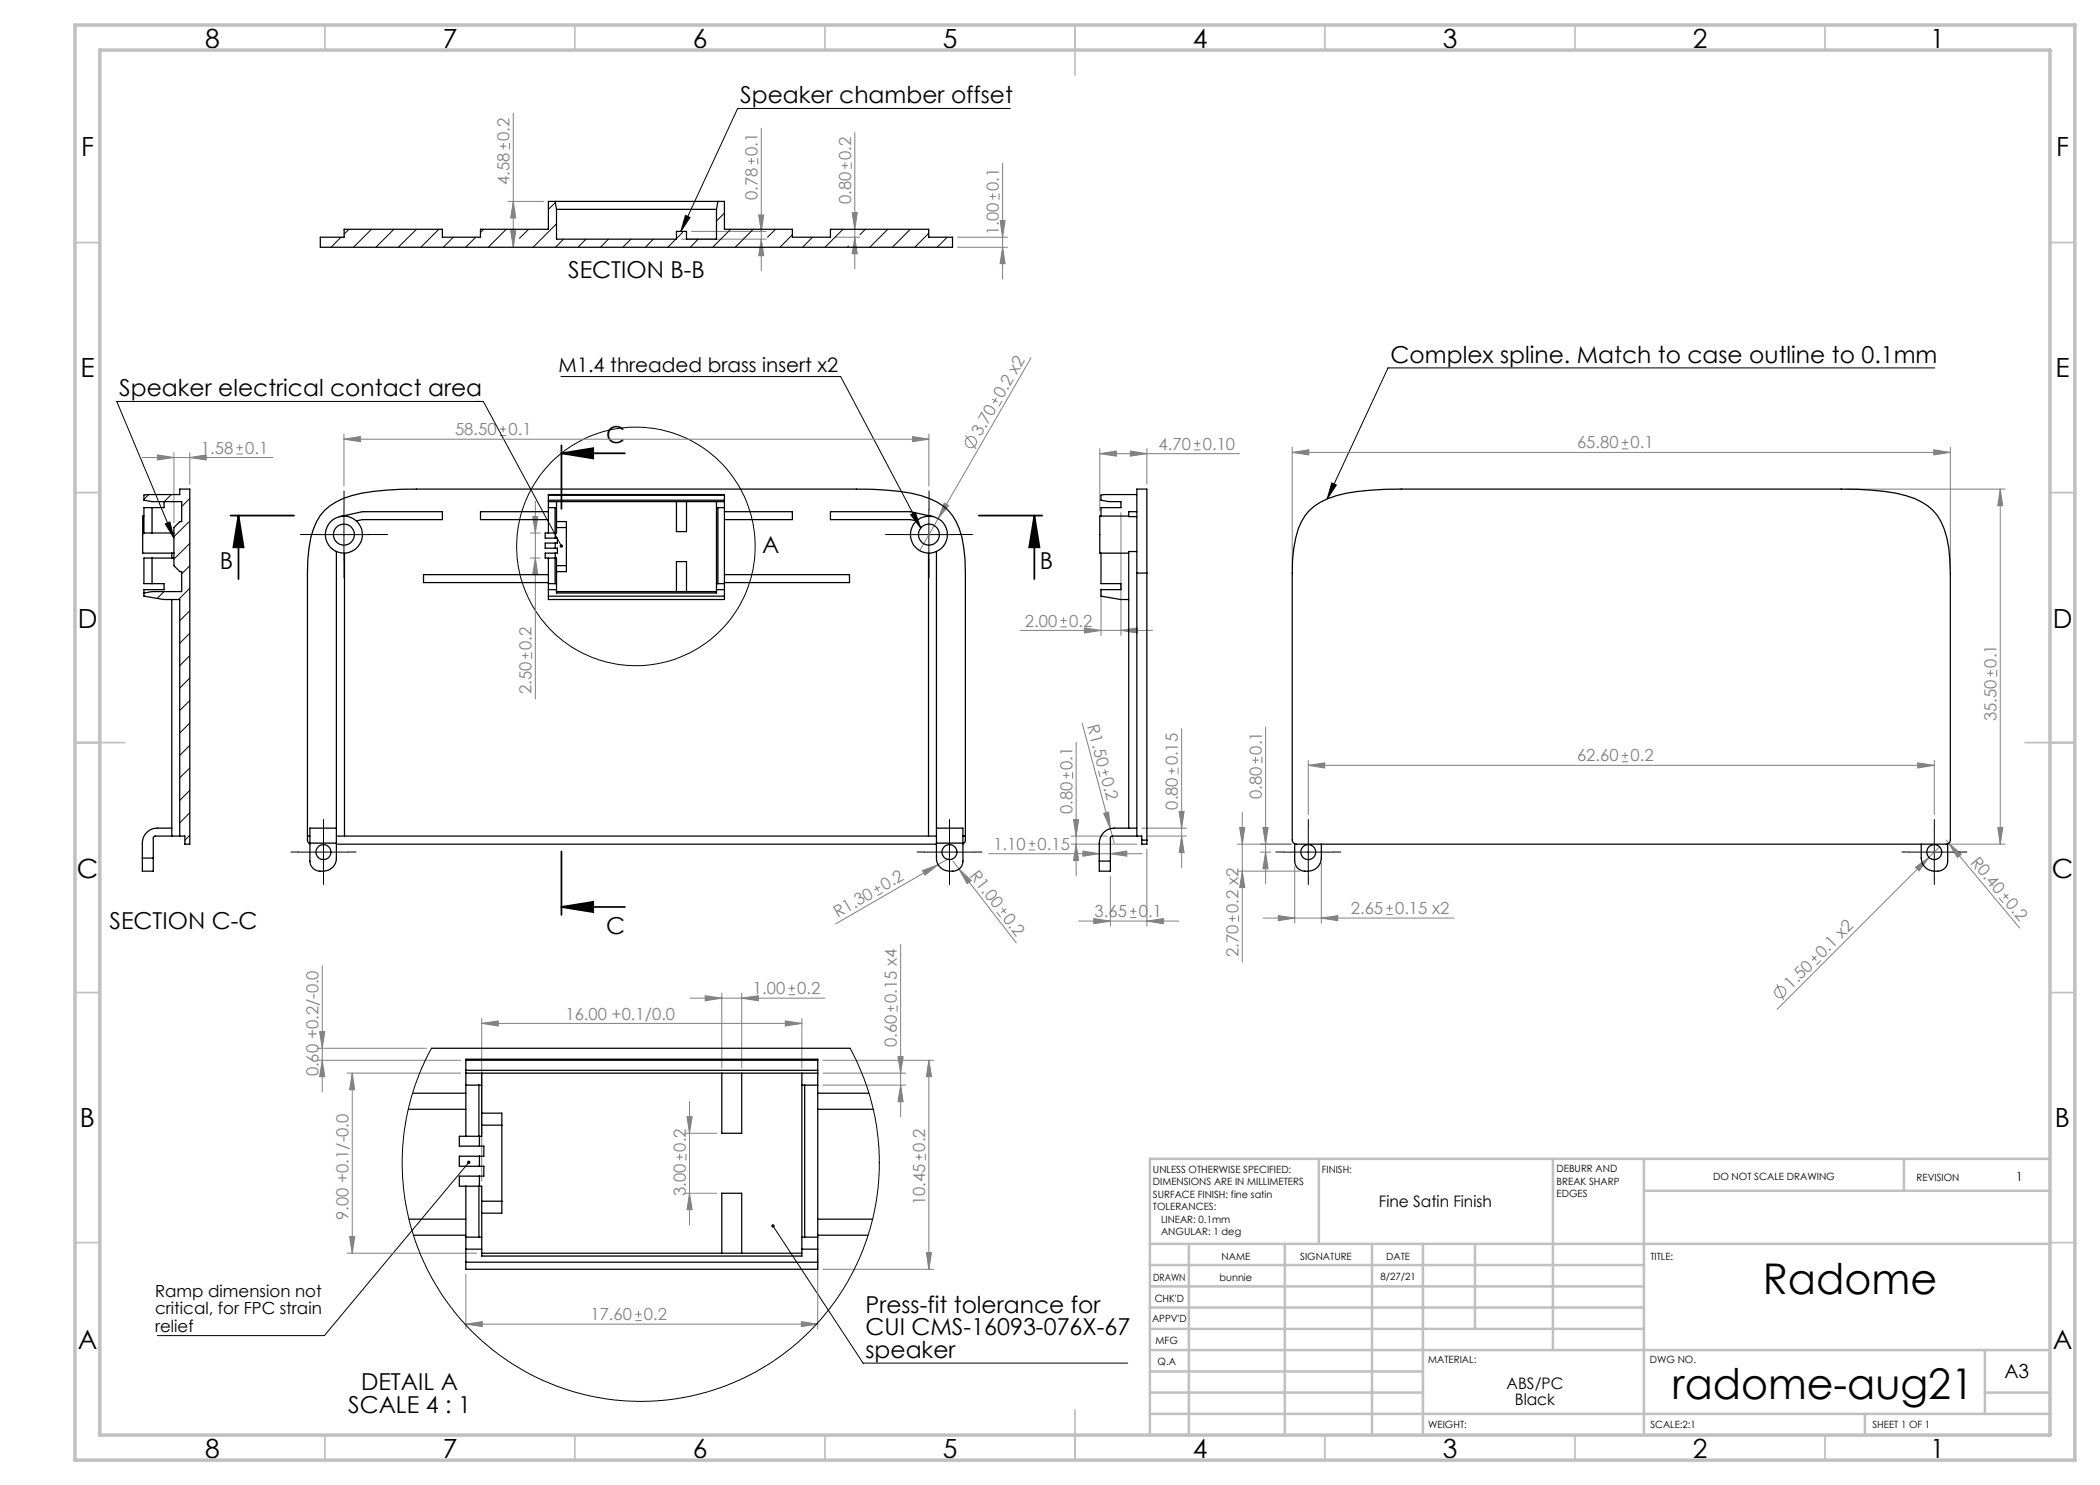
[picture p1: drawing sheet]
<svg xmlns="http://www.w3.org/2000/svg" width="420mm" height="297mm" viewBox="0 0 420 297" stroke-linecap="round" stroke-linejoin="round" font-family="sans-serif">
<g fill="none" stroke="#808080" stroke-width=".2">
<path d="M100 29.2h1.3M100.6 28.6v1.3M101.9 28.6v1.3M102.7 22.6v26.9M149.6 32.2h1.3M150.3 31.6v1.3M151.6 31.6v1.3M152.3 25.6v28.6M168.3 33.1h1.3M169 32.5v1.3M170.3 32.5v1.3M171 26.5v27.3"/>
<path d="M197.9 39.3h1.3M198.5 38.7v1.2M199.8 38.7v1.2M200.5 32.7v23.1M101.6 40.3h7.1M102.1 46.1h1.1l-.5 3.4zM102.7 40.3l.5 3.3h-1.1zM136.3 47.8h16.9M138.3 46.3h14.9M151.7 43h1.1l-.5 3.3zM152.3 47.8l.5 3.3h-1.1zM167.1 47.4h4.8"/>
<path d="M170.4 42.5h1l-.4 3.4zM171 47.4l.4 3.4h-1zM191.5 49.5h10M191.5 47.4h10M200 44.1h1l-.5 3.3zM200.5 49.5l.5 3.2h-1zM198.4 79.8l1.1 .6M199.3 79.5l-.7 1.2M206.2 71.6l-18.6 32.1M28.4 91.5h26.2M31.5 91l3.3 .5-3.3 .5zM34.8 90.5v14"/>
<path d="M38 91.5l3.2-.5v1zM38 90.5v6.3M47.3 90.8h1.3M47.3 89.5h1.3M47.9 88.9v1.3M68.8 87.8l3.3-.5v1zM68.8 86.8v10.4M68.8 87.8h117M100 87.1h1.2M100 85.8h1.2M100.6 85.2v1.3M182.5 87.3l3.3 .5-3.3 .5z"/>
<path d="M185.8 86.8v10.4M193.1 87.1l2.1 2.7M200.4 80.2l-.6 1.1M220 90.7l3.3-.5v1zM220 89.7v12.5M220 90.7h27.9M226.1 90.2l3.3 .5-3.3 .5zM229.4 89.7v7.1M238.8 90h1.3M238.8 88.7h1.3M239.5 88.1v1.3M258.4 90.5l3.4-.5v1z"/>
<path d="M258.4 89.5v24.1M258.4 90.5h131.7M324.4 89.8h1.2M324.4 88.5h1.2M325 87.9v1.2M369.3 97.8h31.7M386.8 90l3.3 .5-3.3 .5zM390.1 89.5v24.1M400 97.8l.5 3.3h-.9zM400 97.8v71M106 106.6h2.1M106 111.6h2.1"/>
<path d="M106.5 103.3h1.1l-.5 3.3zM107.1 100.3v39.5M107.1 111.6l.5 3.3h-1.1zM187.6 103.7l-3.7 6.4M188.8 100.6l.9 .5-2.1 2.6zM220.2 117.7v9.4M224.2 102.5v24.6M104.4 131.1h1.3M105.1 130.5v1.3M106.3 130.5v1.3M204 126.1h26.5M212.1 125.4h1.3"/>
<path d="M212.1 124.1h1.3M212.7 123.5v1.2M216.9 125.6l3.3 .5-3.3 .5zM224.2 126.1l3.3-.5v1zM397.4 134.7h1.3M398.1 134v1.3M399.3 134v1.3M212.6 155.1h1.3M213.3 154.4v1.3M214.5 154.4v1.3M215.2 148.5v26.7M216.4 144.6l6.4 24"/>
<path d="M219.7 154.2l.3 1.2M220.9 153.8l.4 1.3M221.7 154.3l-1.2 .3M233.7 154.2h1.3M234.4 153.6v1.2M235.6 153.6v1.2M236.3 145.7v27.9M250.5 152h1.2M251.1 151.4v1.3M252.4 151.4v1.3M253.1 145.4v31.4M261.7 153.1l3.2-.5v1z"/>
<path d="M261.7 152.1v10.8M261.7 153.1h125.2M324.4 152.4h1.2M324.4 151.1h1.2M325 150.5v1.2M383.5 152.6l3.4 .5-3.4 .5zM386.9 152.1v10.8M175.1 177.2l.6 1.1M176 177.4l-1.1 .6M176.6 178.5l-1.1 .6M184.5 174.1l3.1-1.2-2.6 2.1zM187.6 172.9l-20.5 11.9"/>
<path d="M189.9 171.6l-2.3 1.3M190.6 172.2l1.2 1.6M191.8 173.8l2.4 2.3-.8 .6zM191.8 173.8l11.5 14.8M197.7 170.7h30.7M205.8 170h1.2M205.8 168.7h1.2M206.4 168.1v1.3M214.2 168.8h13.2M214.2 167.2h7.3M214.7 163.9h1l-.5 3.3zM215.2 168.8l.5 3.3h-1z"/>
<path d="M216.6 170.2l3.3 .5-3.3 .5zM220.7 162.7l1-.3 .4 3.3zM222.1 170.7l3.3-.5v1zM222.1 175.2v10M228.4 165.6h8.9M229.4 167.2h7.9M229.4 169.8v15.4M235.8 162.3h1l-.5 3.3zM236.3 167.2l.5 3.3h-1zM247.4 168.8h10.8M247.4 174.2h12.6M247.9 165.5h1.1l-.5 3.3z"/>
<path d="M248.5 174.2l.5 3.3h-1.1zM248.5 162.5v29.9M252.1 170.4h2M252.6 165.5h1l-.5 3.3zM253.1 170.4l.5 3.3h-1zM258.9 173.2v11.4M264.3 172.6v12M383.1 173.5l2.7-2-2 2.7zM387.9 169.4l-32.5 32.5M389.3 168l.4 .6M389.7 168.6l2.6 2.2-.8 .7zM389.7 168.6l14.2 17"/>
<path d="M390.2 168.8h10.8M399.6 165.5h.9l-.5 3.3zM399.8 179.6l.8 .9M400.8 178.7l.8 1M401.7 178.9l-1 .8M64.5 193.1v25.3M138 199.6h27M141 199.1l3.4 .5-3.4 .6zM144.4 198.6v15M148.3 199.6l3.4-.5v1.1zM148.3 198.6v15M157.7 198.9h1.3"/>
<path d="M157.7 197.7h1.3M158.4 197v1.3M180.1 188.9v34.5M199.4 182.4l.7 1M200.4 181.6l.8 1M201.3 181.7l-1.1 .8M215.7 184.2h20M218.8 183.7l3.3 .5-3.3 .5zM226 183.5h1.3M226 182.2h1.3M226.7 181.6v1.3M229.4 184.2l3.3-.5v1z"/>
<path d="M245.8 183.7h1.3M246.5 183.1v1.3M247.7 183.1v1.3M252.6 183.6h38.2M255.7 183.1l3.2 .5-3.2 .5zM264.3 183.6l3.2-.5v1zM277.3 182.9h1.3M277.3 181.6h1.3M277.9 181v1.3M355.4 196.8l1.3 3.2M362.4 191.2l.9 .9M363.3 191.2l-.9 .9"/>
<path d="M364.2 192.1l-.9 .9M63.4 212.1h28.7M63.4 209.7h21.9M63.9 206.3h1l-.4 3.4zM64.5 212.1l.4 3.2h-1zM69.4 214.6h22.7M70.4 214.6l.5 3.3h-1zM70.4 214.6v36M96.3 204.7l3.4-.5v1zM96.3 203.7v32.6M96.3 204.7h64.1M157.1 204.2l3.3 .5-3.3 .5z"/>
<path d="M160.4 203.7v9.9M164.6 212.1h22.2M164.6 214.6h16.5M164.6 217h16.5M177.5 201.7h1.3M178.2 201.1v1.2M179.4 201.1v1.2M179.6 211.3h1l-.5 3.3zM180.1 217l.5 3.3h-1zM185.8 212.1v41.8M185.8 212.1l.5 3.2h-1zM135.3 231.4h1.3"/>
<path d="M135.9 230.8v1.3M136.9 226.7h6.5M136.9 238.7h6.5M137.2 230.8v1.3M137.4 223.3h1l-.5 3.4zM137.9 220.3v24.7M137.9 238.7l.5 3.2h-1zM183.2 231.4h1.2M183.8 230.8v1.3M185.1 230.8v1.3M69.4 250.6h26M69.9 247.3h1l-.5 3.3z"/>
<path d="M93.2 254.8v11M163.5 250.9v14.9M164.6 253.9h22.2M185.3 250.5h1l-.5 3.4zM93.2 264.8l3.2-.5v1zM93.2 264.8h70.3M127.1 264.1h1.2M127.1 262.9h1.2M127.7 262.2v1.3M160.3 264.3l3.2 .5-3.2 .5z"/>
<circle cx="194.2" cy="88.4" r="1.11"/>
<circle cx="356.1" cy="198.4" r="1.12"/>
</g>
<g fill="none" stroke="#000" stroke-width=".2">
<path d="M202.1 21.7h-54.6l-11.3 24.6M137.1 43.1l.9 .4-1.8 2.8zM112.2 75.3h55.9l16 30.3M387 73.6h-109.4l-12.2 26.2M266.3 96.6l1 .4-1.9 2.8zM33.1 104.8l.9-.4 .8 3.2zM34.8 107.6l-11.4-27.3h73.3l15.6 28.9M63.8 106.9h10M68.8 101.9v10M180.8 106.9h10M182.1 102.9l1-.4 1 3.1zM185.8 101.9v10"/>
<path d="M59.7 170.4h10M64.7 165.4v10M184.9 170.4h10M189.9 165.4v10M256.6 170.4h10.1M261.7 165.4v10M381.8 170.4h10.1M386.9 165.4v10M93.8 232.5l-28.9 34.6h-33.4M154.6 245.2l18 27.4h52.9"/>
<circle cx="127.2" cy="109.3" r="23.8"/>
</g>
<path d="M112.3 90.7l6.3-1.1v2.1zM112.3 90.7h12.7M112.3 89.1v12.7M46.1 103.1h12.7M47.7 103.1l1 6.4h-2zM47.7 103.1v12.7M195.8 103.1h12.7M206.9 103.1l1 6.4h-2.1zM206.9 103.1v12.7M112.3 170.3v12.7M112.3 181.4l6.3-1v2zM112.3 181.4h12.7" fill="none" stroke="#000" stroke-width=".35"/>
<g fill="none" stroke="#000" stroke-width=".2" stroke-dasharray="15.2 1.3 1.3 1.3">
<path d="M63.8 106.9h-3.7M68.8 101.9v-3.7M68.8 111.9v3.7M73.8 106.9h3.7M180.8 106.9h-3.7M185.8 101.9v-3.7M185.8 111.9v3.7M190.8 106.9h3.7M59.7 170.4h-1.5M64.7 165.4v-1.5M64.7 175.4v1.5M69.7 170.4h1.5"/>
<path d="M184.9 170.4h-1.5M189.9 165.4v-1.5M189.9 175.4v1.5M194.9 170.4h1.5M256.7 170.4h-1.5M261.7 165.4v-1.5M261.7 175.4v1.5M266.7 170.4h1.5M381.9 170.4h-1.5M386.9 165.4v-1.5M386.9 175.4v1.5M391.9 170.4h1.5"/>
</g>
<g fill="none" stroke="#c0c0c0" stroke-width=".35">
<path d="M65 5v5M115 5v5M165 5v5M215 5v10M265 5v5M315 5v5M365 5v5M15 48.5h5M410 48.5h5M15 98.5h5M410 98.5h5M15 148.5h10"/>
<path d="M405 148.5h10M15 198.5h5M410 198.5h5M15 248.5h5M410 248.5h5M65 287v5M115 287v5M165 287v5M215 282v10M265 287v5M315 287v5M365 287v5"/>
</g>
<g fill="none" stroke="#c0c0c0" stroke-width=".5">
<path d="M263.8 231.8v17M310.6 231.8v38.2M328.8 231.8v55.2M328.8 238.2h81.2M380.8 231.8v6.4M410 231.8h-180v55.2M230 248.8h180M230 257.3h98.8M230 253h98.8M237.8 248.8v38.2M257 248.8v38.2M274.4 248.8v38.2"/>
<path d="M284.6 248.8v38.2M295 248.8v17M230 265.8h98.8M230 261.5h98.8M230 278.5h54.6M230 274.3h54.6M230 270h180M397 278.5h13M397 270v12.8M230 282.8h180M373 282.8v4.2"/>
</g>
<path d="M15 5h400v287h-400zM20 10h390v277h-390z" fill="none" stroke="#c0c0c0" stroke-width=".7"/>
<g fill="#000">
<path d="M182.1 102.9l1-.4 1 3.1zM93.6 232.2h.4l-.2 .3 .2-.3a.35 .35 0 0 1 0 .5 .35 .35 0 0 1-.5 0 .35 .35 0 0 1 .1-.5z"/>
<path d="M112.1 108.9a.33 .33 0 0 0-.1 .5 .33 .33 0 0 0 .4 .1l-.1-.3 .1 .3a.33 .33 0 0 0 .1-.5 .33 .33 0 0 0-.4-.1zM266.3 96.6l1 .4-1.9 2.8zM154.4 244.9a.34 .34 0 0 0 0 .6 .34 .34 0 0 0 .5-.3 .34 .34 0 0 0-.4-.3l.1 .3zM137.1 43.1l.9 .4-1.8 2.8zM33.1 104.8l.9-.4 .8 3.2z"/>
<path d="M206.9 103.1l1 6.4h-2.1zM47.7 103.1l1 6.4h-2zM112.3 90.7l6.3-1.1v2.1zM112.3 181.4l6.3-1v2z"/>
</g>
<g fill="#808080">
<path d="M220.7 162.7l1-.3 .4 3.3z"/>
<path d="M184.5 174.1l3.1-1.2-2.6 2.1z"/>
<path d="M383.1 173.5l2.7-2-2 2.7z"/>
<path d="M188.8 100.6l.9 .5-2.1 2.6z"/>
<path d="M191.8 173.8l2.4 2.3-.8 .6z"/>
<path d="M389.7 168.6l2.6 2.2-.8 .7z"/>
<path d="M229.4 184.2l3.3-.5v1zM218.8 183.7l3.3 .5-3.3 .5z"/>
<path d="M182.5 87.3l3.3 .5-3.3 .5zM68.8 87.8l3.3-.5v1zM224.2 126.1l3.3-.5v1zM216.9 125.6l3.3 .5-3.3 .5z"/>
<path d="M261.7 153.1l3.2-.5v1zM383.5 152.6l3.4 .5-3.4 .5zM96.3 204.7l3.4-.5v1zM157.1 204.2l3.3 .5-3.3 .5zM93.2 264.8l3.2-.5v1zM160.3 264.3l3.2 .5-3.2 .5zM31.5 91l3.3 .5-3.3 .5zM38 91.5l3.2-.5v1z"/>
<path d="M258.4 90.5l3.4-.5v1zM386.8 90l3.3 .5-3.3 .5z"/>
<path d="M141 199.1l3.4 .5-3.4 .6zM148.3 199.6l3.4-.5v1.1z"/>
<path d="M222.1 170.7l3.3-.5v1zM216.6 170.2l3.3 .5-3.3 .5z"/>
<path d="M215.2 168.8l.5 3.3h-1zM214.7 163.9h1l-.5 3.3zM236.3 167.2l.5 3.3h-1zM235.8 162.3h1l-.5 3.3zM69.9 247.3h1l-.5 3.3zM70.4 214.6l.5 3.3h-1zM64.5 212.1l.4 3.2h-1zM63.9 206.3h1l-.4 3.4zM180.1 217l.5 3.3h-1zM179.6 211.3h1l-.5 3.3zM152.3 47.8l.5 3.3h-1.1zM151.7 43h1.1l-.5 3.3zM200.5 49.5l.5 3.2h-1zM200 44.1h1l-.5 3.3zM171 47.4l.4 3.4h-1zM170.4 42.5h1l-.4 3.4zM102.1 46.1h1.1l-.5 3.4zM102.7 40.3l.5 3.3h-1.1z"/>
<path d="M248.5 174.2l.5 3.3h-1.1zM247.9 165.5h1.1l-.5 3.3zM253.1 170.4l.5 3.3h-1zM252.6 165.5h1l-.5 3.3z"/>
<path d="M106.5 103.3h1.1l-.5 3.3zM107.1 111.6l.5 3.3h-1.1zM400 97.8l.5 3.3h-.9zM399.6 165.5h.9l-.5 3.3zM185.8 212.1l.5 3.2h-1zM185.3 250.5h1l-.5 3.4zM137.4 223.3h1l-.5 3.4zM137.9 238.7l.5 3.2h-1z"/>
<path d="M255.7 183.1l3.2 .5-3.2 .5zM264.3 183.6l3.2-.5v1z"/>
<path d="M220 90.7l3.3-.5v1zM226.1 90.2l3.3 .5-3.3 .5z"/>
</g>
<g fill="none" stroke="#000" stroke-width=".25">
<path d="M64.1 47.4h4.7v-1.5h19.7v1.5h7.6v-1.5h13.6v-5.6h35.2v5.6h13.6v1.5h7.6v-1.5h19.6v1.5h4.8v2.1h-126.4zM111 40.3l.3 1.6M111.3 41.9v5.9h24v-1.5h2v1.5h6v-5.9M111.3 41.9h32M143.6 40.3l-.3 1.6M109.7 99h35.2M227.4 98.9l-7.2 .1v1l1.6 .3h2.4v1.2h-4v1.7M28.8 103.2h-.3v7.4h6.3M28.8 118.6l1.6-.3h5.9v-4h-.3l-1.2-1.2v-7.6l1.2-1.2h.3v-4h-5.9l-1.6-.3v-1l7.1-.1v-1.1h2.1v71h-1v-1.6h-6.1l-.2 .3v4.1M30.4 101.5v5.1M30.4 111.6v5.1M32.8 100.3v1.2h-4v5.1h6"/>
<path d="M34.4 110.6v1M34.4 119.9v47.3M34.8 111.6h-6v5.1h4v1.2h-4v1.3l4 .7h3.1v47.3M67.3 110.3v55.3M68 103.3l4.5-1h16v1.6h-16l-1.2 .3M68.9 110.6v56.6M109.7 119.2h35.2M109.7 106.6v-7.7h35.2v21h-35.2v-8.3M109.7 100.3h35.2M109.7 100h35.2M109.7 117.9h1.6M109.7 116.7h1.6"/>
<path d="M109.7 101.5h1.6M109.7 114.9h-25v1.6h25M109.7 102.3h-13.6v1.6h13.6M111 101.5v5.1M111 111.6v5.1M111.1 106.6v1M111.1 108.6v1M111.1 110.6v1M111.3 118.3h32M111.3 100.3v6.3h-2.3v1h2.5v1h-2.5v1h2.5v1h-2.5v1h2.3v7h32v-18.3M111.3 104.3h2v10h-2M111.3 113.1h2"/>
<path d="M111.3 105.5h2M135.3 118.3v-6h2v6M135.3 100.3v6h2v-6M143.3 117.9h1.6M143.3 116.7h1.6M143.3 101.5h1.6M143.6 101.5v15.2M144.9 114.9h25v1.6h-25M144.9 102.3h13.6v1.6h-13.6M185.7 110.6v56.6M186.6 103.3l-4.5-1h-16v1.6h16l1.2 .3M187.3 110.3v55.3"/>
<path d="M220.2 110.6v6.1h4v1.2h-4v1.3l4 .7h1.5M225.7 103.2h-5.7v7.4h5.7M227.4 114.6v-16.8h2v16.8M227.4 102.3h-1.7v1h1.7M227.4 114.6v52.6M227.4 114.6h2M227.4 110.3h-1.7v55.3M229.4 114.6v53.4M261.9 102.1a16 16 0 0 1 9.7-3.8l5.5-.4 3.1-.1h88.1a41.6 41.6 0 0 1 14.6 1.9 10 10 0 0 1 6.5 7.8l.3 2.1 .4 5v53.4a.85 .85 0 0 1-.8 .8h-130a.85 .85 0 0 1-.9-.8v-53.4a24.1 24.1 0 0 1 1.9-10.3l.7-1.2zM28.5 171.6v2.6h2.2v-2.6M28.5 171.6h2.2M34.4 165.6h-2.9a2.95 2.95 0 0 0-3 3v3"/>
<path d="M61.5 167.2h.5M62 168.6v3.6a2.17 2.17 0 0 0 2.7 2 2.59 2.59 0 0 0 2.6-2.6v-3M62 168.8l-.5-.6v-53.6a24.2 24.2 0 0 1 1.8-10.3 10.4 10.4 0 0 1 7-5.2 46.8 46.8 0 0 1 13-1.3h88a40.8 40.8 0 0 1 14.6 1.9 9.9 9.9 0 0 1 6.5 7.9l.6 4.3 .1 2.7v53.6l-.2 .4-.3 .2M62 168.6h5.3M67.3 165.6v3M67.3 165.6h-5.3v3M67.3 167.2h120M67.3 168.8h120M187.3 165.6v3M187.3 165.6h5.3v3M187.3 168.6v3a2.87 2.87 0 0 0 1.9 2.5 2.87 2.87 0 0 0 3.1-.7l.3-1.2v-3.6M187.3 168.6h5.3"/>
<path d="M192.6 167.2h.5M219.9 172.2v2h2.2v-2M219.9 172.2h2.2M227.4 165.6h-4.6a3 3 0 0 0-2.9 3v3.6M228.4 168v.8h1v-.8M228.4 168v-.8l-6.1 .1-.2 .2v4.7M228.4 168h1M258.9 168.8v3.4a2.32 2.32 0 0 0 3.2 2 2.61 2.61 0 0 0 2.2-2.6v-2.8M389.5 168.8v3.4a2.12 2.12 0 0 1-2.6 2 2.65 2.65 0 0 1-2.7-2.6v-2.8M82.5 218.6h10.7M86.3 209.7h83.7M93.2 214.6h70.3"/>
<path d="M93.2 214.1h70.3M93.2 212.1h70.3M93.2 217h3.1M95.8 217v10.3M96.3 214.6v12.7h-4.4v1.9h4.9v2h-4.9v2.1h4.9v1.9h-4.9v2h4.4v14h64.1v-36.6M144.4 214.6v12.1h3.9v-12.1M160.4 217h3.1M160.9 217v30.4M163.5 218.6h10.3M81.7 221.9h11.5M93.2 227.3v-15.5h70.3v42.1h-70.3v-16.7M95.8 237.2v10.2"/>
<path d="M95.9 227.3v1.9M95.9 231.2v2.1M95.9 235.2v2M96.3 222.6h4.1v20h-4.1M96.3 225h4.1M163.5 221.9h11.2M81.8 243.8h11.4M82.7 247h10.5M93.2 252.4h70.3M93.2 249.8h3.1M93.2 247.4h3.1M96.3 250.6h64.1"/>
<path d="M96.3 240.2h4.1M144.4 250.6v-11.9h3.9v11.9M160.4 249.8h3.1M160.4 247.4h3.1M163.5 243.8h11M163.5 247h10.1"/>
<circle cx="68.8" cy="106.9" r="2.1"/>
<circle cx="68.8" cy="106.9" r="3.7"/>
<circle cx="185.8" cy="106.9" r="3.7"/>
<circle cx="185.8" cy="106.9" r="2.11"/>
<circle cx="64.7" cy="170.4" r="1.5"/>
<circle cx="189.9" cy="170.4" r="1.5"/>
<circle cx="261.6" cy="170.4" r="1.5"/>
<circle cx="386.8" cy="170.4" r="1.5"/>
</g>
<g fill="none" stroke="#000" stroke-width=".2">
<path d="M68.2 47.4l-2 2.1M69.8 45.9l-1 .9M74.3 45.9l-3.6 3.6M78.8 45.9l-3.6 3.6M83.3 45.9l-3.6 3.6M87.8 45.9l-3.6 3.6M90.7 47.4l-2 2.1M95.1 47.4l-2 2.1M96.7 45.9l-.6 .6M101.2 45.9l-3.6 3.6M105.7 45.9l-1.8 1.8M111.1 40.5l-1.4 1.4"/>
<path d="M111.3 44.8l-4.7 4.7M112.7 47.8l-1.6 1.7M117.2 47.8l-1.6 1.7M121.7 47.8l-1.6 1.7M126.2 47.8l-1.6 1.7M130.7 47.8l-1.6 1.7M135.1 47.8l-1.5 1.7M136.5 46.5l-1.2 1.2M139.6 47.8l-1.6 1.7M144.9 42.6l-1.6 1.6M146.1 45.9l-3.6 3.6M150.6 45.9l-3.6 3.6"/>
<path d="M155.1 45.9l-1.6 1.5M158.5 47l-2.5 2.5M162.5 47.4l-2 2.1M168.6 45.9l-3.6 3.6M169.7 49.2l-.2 .3M173.1 45.9l-1.1 1.1M177.6 45.9l-3.6 3.6M182.1 45.9l-3.6 3.6M185.7 46.7l-2.7 2.8M189.4 47.4l-2 2.1M29.7 98.9l-.9 1M34.3 98.9l-1.5 1.4"/>
<path d="M38 99.7l-1.7 1.6M32.8 118.3l-1.4 1.4M38 104.2l-3.2 3.1M38 108.7l-3.2 3.1M38 113.2l-1.7 1.6M38 117.6l-2.3 2.3M38 122.2l-2.1 1.9M38 126.6l-2.1 2.1M38 131.1l-2.1 2M38 135.6l-2.1 2M38 140.1l-2.1 2M38 144.6l-2.1 2"/>
<path d="M38 149.1l-2.1 2M38 153.6l-2.1 2M38 158.1l-2.1 2M38 162.6l-2.1 2M38 167l-1 1.1M86.3 209.7l-2.5 5.2-1.2 3.4-.9 3.3-1 5.7-.2 2.5-.1 3.8 .6 6.4 1.2 5.5 1.7 4.9 1.5 3.3 1.3 2.4 1.4 2.4 1.9 2.7 2.3 2.8 2 2.2 4.6 4.1 2.7 1.9 2.5 1.6 4.2 2.2 3.1 1.2 3.4 1.2 3.5 .9 2.7 .4 3 .4 3.3 .2 5.8-.3 6-1 2.7-.7 3.1-1.1 3.1-1.2 3-1.5 5.1-3.3 5.1-4.2 2.7-2.8 1.6-1.9 3.2-4.5 1.5-2.6 1.6-3.2 .9-2.3 1.3-3.7 1.3-5.9 .6-6.1-.3-6.1-.9-5.8-.8-3.2-1.1-3.1-1.6-3.9-1.2-2.2"/>
</g>
<g font-size="8.5">
<text x="352.5" y="258.8">Radome</text>
<text x="334.5" y="279.7">radome-aug21</text>
</g>
<g font-size="5.3">
<text x="41" y="9.5">8</text>
<text x="88.5" y="9.5">7</text>
<text x="138.5" y="9.5">6</text>
<text x="188.5" y="9.5">5</text>
<text x="238.5" y="9.5">4</text>
<text x="288.5" y="9.5">3</text>
<text x="338.5" y="9.5">2</text>
<text x="386" y="9.5">1</text>
<text x="16.2" y="31.2">F</text>
<text x="411.2" y="31.2">F</text>
<text x="16.1" y="75.5">E</text>
<text x="411.1" y="75.5">E</text>
<text x="15.5" y="125.5">D</text>
<text x="410.5" y="125.5">D</text>
<text x="15.4" y="175.5">C</text>
<text x="410.4" y="175.5">C</text>
<text x="16" y="225.5">B</text>
<text x="411" y="225.5">B</text>
<text x="15.5" y="269.7">A</text>
<text x="410.5" y="269.7">A</text>
<text x="41" y="291.5">8</text>
<text x="88.5" y="291.5">7</text>
<text x="138.5" y="291.5">6</text>
<text x="188.5" y="291.5">5</text>
<text x="238.5" y="291.5">4</text>
<text x="288.5" y="291.5">3</text>
<text x="338.5" y="291.5">2</text>
<text x="386" y="291.5">1</text>
</g>
<g font-size="4.7">
<text x="148.1" y="20.7">Speaker chamber offset</text>
<text x="113.6" y="55.6">SECTION B-B</text>
<text x="278.1" y="72.6">Complex spline. Match to case outline to 0.1mm</text>
<text x="23.9" y="79.2">Speaker electrical contact area</text>
<text x="121.2" y="88.6">C</text>
<text x="44" y="113.7">B</text>
<text x="152.4" y="110.6">A</text>
<text x="208" y="113.7">B</text>
<text x="21.9" y="185.9">SECTION C-C</text>
<text x="121.2" y="186.7">C</text>
<text x="173.1" y="262.5">Press-fit tolerance for</text>
<text x="173.1" y="267.1">CUI CMS-16093-076X-67</text>
<text x="173.1" y="271.6">speaker</text>
<text x="72.2" y="278">DETAIL A</text>
<text x="69.6" y="282.5">SCALE 4 : 1</text>
</g>
<text font-size="4" x="111.7" y="74.4">M1.4 threaded brass insert x2</text>
<text font-size="3.9" x="400.9" y="275.5">A3</text>
<g font-size="3.3" fill="#808080">
<text x="101.9" y="28.2" transform="rotate(-90 101.9 28.2)">0.2</text>
<text x="151.5" y="31.2" transform="rotate(-90 151.5 31.2)">0.1</text>
<text x="170.2" y="32" transform="rotate(-90 170.2 32)">0.2</text>
<text x="101.9" y="37" transform="rotate(-90 101.9 37)">4.58</text>
<text x="151.5" y="40" transform="rotate(-90 151.5 40)">0.78</text>
<text x="170.2" y="40.9" transform="rotate(-90 170.2 40.9)">0.80</text>
<text x="199.8" y="38.2" transform="rotate(-90 199.8 38.2)">0.1</text>
<text x="199.8" y="47" transform="rotate(-90 199.8 47)">1.00</text>
<text x="200.6" y="79.8" transform="rotate(-60 200.6 79.8)">0.2 x2</text>
<text x="91" y="87">58.50</text>
<text x="101.7" y="87">0.1</text>
<text x="196.2" y="87.4" transform="rotate(-60 196.2 87.4)">3.70</text>
<text x="231.7" y="89.9">4.70</text>
<text x="240.6" y="89.9">0.10</text>
<text x="315.4" y="89.7">65.80</text>
<text x="326.1" y="89.7">0.1</text>
<text x="40.2" y="90.7">1.58</text>
<text x="49" y="90.7">0.1</text>
<text x="205" y="125.3">2.00</text>
<text x="213.8" y="125.3">0.2</text>
<text x="106.3" y="130" transform="rotate(-90 106.3 130)">0.2</text>
<text x="399.3" y="133.5" transform="rotate(-90 399.3 133.5)">0.1</text>
<text x="106.3" y="138.9" transform="rotate(-90 106.3 138.9)">2.50</text>
<text x="217.4" y="145.3" transform="rotate(75 217.4 145.3)">R1.50</text>
<text x="399.3" y="144.2" transform="rotate(-90 399.3 144.2)">35.50</text>
<text x="214.5" y="154" transform="rotate(-90 214.5 154)">0.1</text>
<text x="220.2" y="155.8" transform="rotate(75 220.2 155.8)">0.2</text>
<text x="235.6" y="153.1" transform="rotate(-90 235.6 153.1)">0.15</text>
<text x="252.4" y="150.9" transform="rotate(-90 252.4 150.9)">0.1</text>
<text x="315.4" y="152.3">62.60</text>
<text x="326.1" y="152.3">0.2</text>
<text x="235.6" y="161.9" transform="rotate(-90 235.6 161.9)">0.80</text>
<text x="252.4" y="159.8" transform="rotate(-90 252.4 159.8)">0.80</text>
<text x="214.5" y="162.8" transform="rotate(-90 214.5 162.8)">0.80</text>
<text x="198.7" y="169.9">1.10</text>
<text x="207.5" y="169.9">0.15</text>
<text x="394" y="172.5" transform="rotate(50 394 172.5)">R0.40</text>
<text x="177" y="178.2" transform="rotate(-30 177 178.2)">0.2</text>
<text x="193.8" y="175.1" transform="rotate(52 193.8 175.1)">R1.00</text>
<text x="167.6" y="183.6" transform="rotate(-30 167.6 183.6)">R1.30</text>
<text x="200.5" y="183.7" transform="rotate(52 200.5 183.7)">0.2</text>
<text x="218.9" y="183.4">3.65</text>
<text x="227.8" y="183.4">0.1</text>
<text x="247.7" y="182.6" transform="rotate(-90 247.7 182.6)">0.2 x2</text>
<text x="270.2" y="182.8">2.65</text>
<text x="279" y="182.8">0.15 x2</text>
<text x="401" y="180.8" transform="rotate(50 401 180.8)">0.2</text>
<text x="247.7" y="191.5" transform="rotate(-90 247.7 191.5)">2.70</text>
<text x="364.5" y="191.7" transform="rotate(-45 364.5 191.7)">0.1 x2</text>
<text x="358.2" y="198" transform="rotate(-45 358.2 198)">1.50</text>
<text x="113.1" y="203.9">16.00 +0.1/0.0</text>
<text x="150.6" y="198.9">1.00</text>
<text x="159.4" y="198.9">0.2</text>
<text x="179.4" y="200.6" transform="rotate(-90 179.4 200.6)">0.15 x4</text>
<text x="179.4" y="209.5" transform="rotate(-90 179.4 209.5)">0.60</text>
<text x="63.7" y="215.3" transform="rotate(-90 63.7 215.3)">0.60 +0.2/-0.0</text>
<text x="137.2" y="230.3" transform="rotate(-90 137.2 230.3)">0.2</text>
<text x="185" y="230.3" transform="rotate(-90 185 230.3)">0.2</text>
<text x="137.2" y="239.2" transform="rotate(-90 137.2 239.2)">3.00</text>
<text x="69.7" y="244" transform="rotate(-90 69.7 244)">9.00 +0.1/-0.0</text>
<text x="185" y="241" transform="rotate(-90 185 241)">10.45</text>
<text x="118.1" y="264">17.60</text>
<text x="128.8" y="264">0.2</text>
</g>
<g font-size="3.3">
<text x="31" y="259.4">Ramp dimension not</text>
<text x="31" y="262.9">critical, for FPC strain</text>
<text x="31" y="266.4">relief</text>
</g>
<g font-size="3.2">
<text x="275.8" y="241.4">Fine Satin Finish</text>
<text x="301.3" y="277.9">ABS/PC</text>
<text x="303" y="281.1">Black</text>
</g>
<text font-size="2.5" x="403.2" y="236.1">1</text>
<g font-size="2">
<text x="230.6" y="234.6">UNLESS OTHERWISE SPECIFIED:</text>
<text x="230.6" y="237.1">DIMENSIONS ARE IN MILLIMETERS</text>
<text x="230.6" y="239.6">SURFACE FINISH: fine satin</text>
<text x="264.4" y="234.6">FINISH:</text>
<text x="311.3" y="234.5">DEBURR AND</text>
<text x="311.3" y="237">BREAK SHARP</text>
<text x="311.3" y="239.5">EDGES</text>
<text x="342.6" y="236">DO NOT SCALE DRAWING</text>
<text x="383.3" y="236.2">REVISION</text>
<text x="230.6" y="242.1">TOLERANCES:</text>
<text x="232.2" y="244.6">LINEAR: 0.1mm</text>
<text x="232.2" y="247.1">ANGULAR: 1 deg</text>
<text x="244.3" y="252">NAME</text>
<text x="260" y="251.9">SIGNATURE</text>
<text x="277.2" y="251.9">DATE</text>
<text x="330.1" y="251.9">TITLE:</text>
<text x="230.6" y="256.1">DRAWN</text>
<text x="243.9" y="256.1">bunnie</text>
<text x="276.1" y="255.9">8/27/21</text>
<text x="230.9" y="260.3">CHK'D</text>
<text x="230.4" y="264.4">APPV'D</text>
<text x="231.1" y="268.8">MFG</text>
<text x="231.5" y="273">Q.A</text>
<text x="285.6" y="272.5">MATERIAL:</text>
<text x="330" y="272.5">DWG NO.</text>
<text x="285.6" y="285.5">WEIGHT:</text>
<text x="330.1" y="285.6">SCALE:2:1</text>
<text x="374.5" y="285.6">SHEET 1 OF 1</text>
</g>
</svg>
